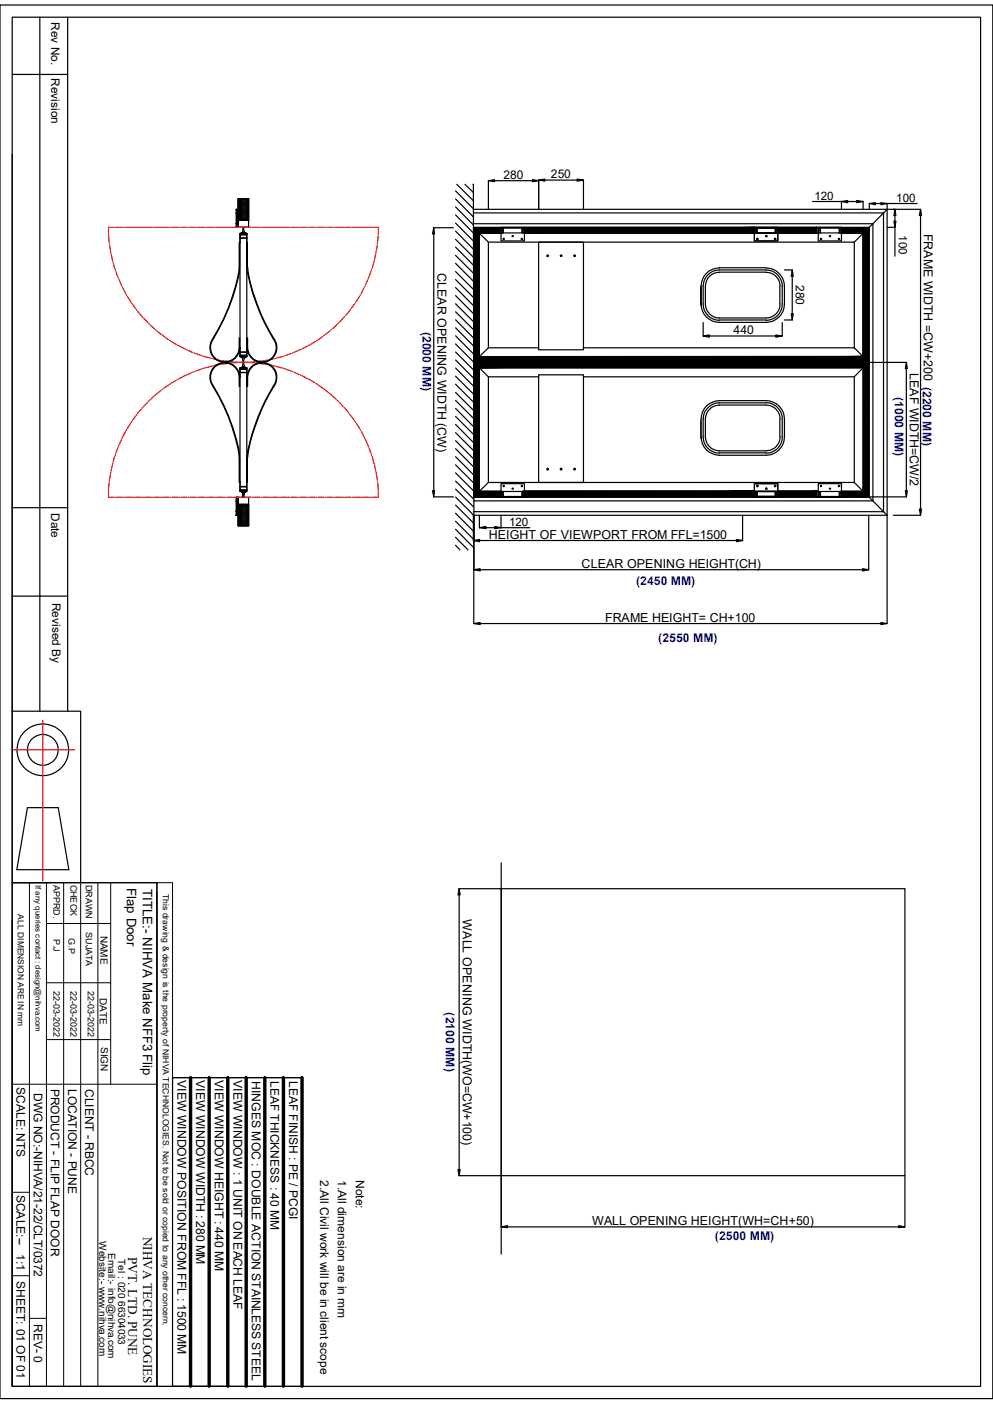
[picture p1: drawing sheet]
<svg xmlns="http://www.w3.org/2000/svg" width="210mm" height="297mm" viewBox="0 0 210 297" stroke-linecap="round" stroke-linejoin="round" font-family="sans-serif">
<g fill="none" stroke="#000" stroke-width=".25">
<path d="M0 1.1h210v294.8h-210zM2.6 3.6h204.8v289.7h-204.8zM2.6 15.7h11.7M8.4 3.6v146.9M14.3 3.6v146.9M2.6 32.6v117.9h14.5v36.2M96.6 39l3.5 3.5M98.3 39l1.8 1.7M100 39h.1M100.1 39l.1 75.8M103.3 38.2l1.3-.2v.4zM103.3 38.2v6.1"/>
<path d="M104.6 38.2h8M112.6 38l1.3 .2-1.3 .2zM113.9 38.1l1.3-.2v.4zM113.9 38.1v6.2M115.2 38.1h6.8M122 37.9l1.4 .2-1.4 .2zM123.4 38.1v6.2M50 48l.3 .1M50 48.1h.1M50 44.4h.2h-.2M50 45.1h.3M50 48h.3"/>
<path d="M50 47.2h.3M50 45.1v-.8v3.7M50 48h.2M50 45.2h.2M50 47.2h.2M50.1 45.2l-.1 2M50.2 44.3v.1M50.2 47.3h-.2l.1 .7M50.2 44.3h.2M50.2 45.1h.1M50.2 45.2v2M50.3 44.3v.8"/>
<path d="M50.3 47.2v.8M50.3 42h2.3v4.6h-2.3zM50.3 48.1h2.7M50.3 46.6h2.3M50.3 44.3v3.8M50.3 43.1h.1M50.3 42.1h.1M50.3 42.5h.1M50.3 43.5h.1M50.3 44h.1M50.3 44.5h.1M50.3 45h.1"/>
<path d="M50.3 45.4h.1M50.3 45.9h.1M50.3 46.4h.1M50.4 46.6h2.2v1.4h-2.2zM50.4 45.2h.2M50.4 42v4.6M50.4 42.3h.2M50.4 42.8h.2M50.4 43.3h.2M50.4 43.8h.2M50.4 44.7h.2M50.4 45.7h.2"/>
<path d="M50.4 46.2h.2M50.4 58.1a44.8 44.8 0 0 1-5.7 14.2 3.1 3.1 0 0 0 2.2 4.3 3.1 3.1 0 0 0 3.8-3.1l-.1-2a4.9 4.9 0 0 1-.9 4.1 3 3 0 0 1-4.1 .2 3 3 0 0 1-.5-4.1 45.1 45.1 0 0 0 5.4-13.6M50.6 56.5l-.2 1.6M50.6 56.4v-5.1l.1 5.1M50.6 44.2l-.6 .1M50.6 42v4.6M50.6 43.1h.2M50.6 42.1h.2M50.6 42.5h.2M50.6 43.5h.2M50.6 44h.2M50.6 44.5h.2"/>
<path d="M50.6 45h.2M50.6 45.4h.2M50.6 45.9h.2M50.6 46.4h.2M50.7 56.5l-.2 1.6M50.8 51.3h.1M50.8 49.7h1.4M50.8 49.4h.1M50.8 49.6h1.4M50.8 50.4h.1M50.8 50.4h1.4M50.8 50.3h1.4"/>
<path d="M50.8 50.3h.1M50.8 44.2h.3M50.8 45.2h.3M50.8 42v4.6M50.8 42.3h.3M50.8 42.8h.3M50.8 43.3h.3M50.8 43.8h.3M50.8 44.7h.3M50.8 45.7h.3M50.8 46.2h.3M51.1 49.2l-.1 .1"/>
<path d="M51.1 42v4.6M51.1 43.1h.3M51.1 42.1h.3M51.1 42.5h.3M51.1 43.5h.3M51.1 44h.3M51.1 44.5h.3M51.1 45h.3M51.1 45.4h.3M51.1 45.9h.3M51.1 46.4h.3M51.3 49l.2-.8 .1 .8 .3 .3"/>
<path d="M51.4 49l-.3 .3M51.4 44.2h.2M51.4 45.2h.2M51.4 42v4.6M51.4 42.3h.2M51.4 42.8h.2M51.4 43.3h.2M51.4 43.8h.2M51.4 44.7h.2M51.4 45.7h.2M51.4 46.2h.2M51.5 49.1l.1 .2h-.3z"/>
<path d="M51.6 42v4.6M51.6 43.1h.2M51.6 42.1h.2M51.6 42.5h.2M51.6 43.5h.2M51.6 44h.2M51.6 44.5h.2M51.6 45h.2M51.6 45.4h.2M51.6 45.9h.2M51.6 46.4h.2M51.8 44.2h.3"/>
<path d="M51.8 45.2h.3M51.8 42v4.6M51.8 42.3h.3M51.8 42.8h.3M51.8 43.3h.3M51.8 43.8h.3M51.8 44.7h.3M51.8 45.7h.3M51.8 46.2h.3M51.9 49.2l.1 .2M52 49.3l-1 .1M52.1 42v4.6"/>
<path d="M52.1 43.1h.2M52.1 42.1h.2M52.1 42.5h.2M52.1 43.5h.2M52.1 44h.2M52.1 44.5h.2M52.1 45h.2M52.1 45.4h.2M52.1 45.9h.2M52.1 46.4h.2M52.2 49.4h.1M52.2 50.4h.1"/>
<path d="M52.2 50.3h.1M52.2 56.4v-5.1h.1v5.1M52.2 49.4v26M52.2 51.3h.1M52.2 49.4h-1.4v26h1.4M52.2 56.5a40.7 40.7 0 0 0 5.6 15.3M52.3 44.2h.2M52.3 45.2h.2M52.3 42v4.6M52.3 42.3h.2M52.3 42.8h.2M52.3 43.3h.2"/>
<path d="M52.3 43.8h.2M52.3 44.7h.2M52.3 45.7h.2M52.3 46.2h.2M52.4 56.5l.2 1.6M52.5 42v4.6M52.5 43.1h.1M52.5 42.1h.1M52.5 42.5h.1M52.5 43.5h.1M52.5 44h.1M52.5 44.5h.1"/>
<path d="M52.5 45h.1M52.5 45.4h.1M52.5 45.9h.1M52.5 46.4h.1M52.6 58.2a43.6 43.6 0 0 0 5.7 14 3.2 3.2 0 0 1-2.2 4.4 3.2 3.2 0 0 1-3.9-3.1h.1M91.7 48.2h4.2M91.7 48.2l.2 1.3h-.4zM91.7 49.5v54.3M96.4 40.4l3.7 3.8M96.4 42.1l3.7 3.8M96.4 43.8l3.7 3.8M96.4 45.5l3.7 3.8"/>
<path d="M96.4 47.2l3.7 3.8M96.4 48.9l3.7 3.8M96.4 50.6l3.7 3.8M96.4 52.3l3.7 3.8M96.4 54l3.7 3.8M96.4 55.7l3.7 3.8M96.4 57.4l3.7 3.8M96.4 59.1l3.7 3.8M100.1 45h86.8v63.2h-86.8M100.1 44.3h94.6M100.1 49.4h1.3l1.9 1.8M100.1 47.3h84.5v58.7h-84.5"/>
<path d="M100.1 48.1h83.8M100.2 49.3l.9 .1-.9 27.1zM100.2 48.2h.9l-.9 1.1zM101.1 49.4h.3l-.3 27.1zM101.1 48.2h.3l-.3 1.2zM101.1 49.4v27.1h-.9zM101.1 48.2v1.2l-.9-.1zM101.3 49.4v27.1M101.4 49.4l4.3-1.2v1.2zM101.4 48.2h4.3l-4.3 1.2zM101.4 49.4v27.1h-.3zM101.4 48.2v1.2h-.3z"/>
<path d="M106 48.1h4.9v2.9h-4.9zM106 48.3h.4v1h-.4zM106 49.3h.4M106.2 48.7l.1 .1v.1zM106.2 49.2h.1M106.3 48.3v.1zM106.4 50.5h.2v.2l-.2-.1zM106.5 48.3h3.9v1h-3.9zM108.3 49.9h.2v.1h-.2zM110.3 50.5h.2v.2l-.3-.1zM110.4 48.3h.4v1h-.4zM110.6 48.3l.1 .1z"/>
<path d="M110.6 49.2l.1 .1zM110.6 48.7l.1 .2zM110.9 49.3l48.7-1.2v1.2zM110.9 48.1h48.7l-48.7 1.2zM110.9 48.2h62.2v1.2h-62.2zM113.9 51.2h9.5v22.8h-9.5zM118.5 54l.4 .1-.3 .2zM121.4 54h.3v.2h-.3zM152.1 57.1h9.9a3.4 3.4 0 0 1 3.4 3.4v3.8a3.4 3.4 0 0 1-3.4 3.5M152.1 56.6h9.9M152.1 57.6h9.9M152.1 57.1a3.5 3.5 0 0 0-3.4 3.4v3.8a3.5 3.5 0 0 0 3.4 3.5"/>
<path d="M152.1 56.7a3.8 3.8 0 0 0-3.8 3.8M152.1 57.6a2.96 2.96 0 0 0-2.9 2.9v3.8a2.96 2.96 0 0 0 2.9 3M159.6 48.1h4.9v2.9h-4.9zM159.6 48.2v1.2M159.6 48.3h.5v1h-.5zM159.8 48.3h.1v.1zM159.8 49.2h.1zM159.9 48.7v.2zM160.1 48.3h3.9v1h-3.9zM160.1 50.5h.2v.2l-.2-.1zM162 49.9h.2v.1h-.2zM162 56.7a3.9 3.9 0 0 1 3.9 3.8v3.8a3.9 3.9 0 0 1-3.9 3.9h-9.9"/>
<path d="M162 57.6a2.89 2.89 0 0 1 3 2.9M163.8 50.5h.2v.2l-.2-.1zM164 48.3h.4v1h-.4zM164 49.3h.4M164.2 49.2h.1zM164.2 48.3h.1zM164.2 48.8h.1zM164.5 49.3l8.3-1.2v1.2zM164.5 48.1h8.3l-8.3 1.2zM164.5 48.2v1.2M165.9 57.1h1.7M167.6 57.1l.2 1.4h-.5z"/>
<path d="M167.6 58.5v7.9M171.9 42.6h6.1M173.1 48.1h4.9v2.9h-4.9zM173.1 48.3h.4v1h-.4zM173.3 48.8h.1zM173.3 48.3l.1 .1zM173.3 49.2h.1M173.5 50.5h.2v.2l-.2-.1zM173.5 48.3h4v1h-4zM175.4 49.9h.2v.1h-.2zM177.3 50.5h.2v.2l-.2-.1zM177.5 48.3h.4v1h-.4z"/>
<path d="M177.5 49.3h.4M177.6 48.3l.2 .1zM177.6 49.2l.2 .1zM177.6 48.8h.2zM178 49.3l4.5-1v1zM178 48.3h4.5l-4.5 1zM178 42.6l1.3-.2v.5zM178 42.6v1.7M179.3 42.6h1.9M180.7 51.2l1.8-1.8v26M181.2 42.4l1.3 .2-1.3 .3zM182.5 48.3h1.2l-1.2 28.2z"/>
<path d="M182.5 42.6v1.7M183.7 48.3v28.2h-1.2zM183.9 43.1l1.3-.2v.4zM183.9 43.1v1.2M183.9 48.1v57.1M185.2 43.1h1.1M186.3 42.9l1.3 .2-1.3 .2zM187.6 44.3l-3.7 3.8M187.7 48.1h1.6v6.1M189.1 46.8h.4l-.2 1.3zM189.3 44.3l.2 1.3h-.4zM189.3 45.6v1.2"/>
<path d="M194 43.1h-6.4v88.8M194.7 44.3l.2 1.3h-.5zM194.7 45.6v62.1M50.8 79.8h.1M50.8 73.5h.1M50.8 74.5h1.4M50.8 78.2h.1M50.8 77.9h.1M50.8 78.1h.1M50.8 75.1h.1M50.8 78.7h.1M50.8 78.1h1.4"/>
<path d="M50.8 74.4h1.4M50.8 75.4h.1M50.8 75.2h1.4M50.8 75.2h.1M50.8 74.5h.1M50.8 75.1h1.4M50.8 78.9h.1M50.8 78.8h1.4M51.1 75.6l.3 .3M51.1 77.7l-.1 .1h1M51.3 75.6h.3l-.1 .1zM51.3 75.9l.3 1.5 .3 .3"/>
<path d="M51.4 77.4l-.3 .3M51.5 77.6l.1 .1h-.3zM51.9 75.6l-.3 .3-.3 1.5M51.9 77.7l.1 .1M52 75.5l-1-.1 .1 .2M52 75.5l-.1 .1M52.2 78.2h.1M52.2 77.9h.1M52.2 78.1h.1M52.2 75.1h.1M52.2 78.7h.1M52.2 75.4h.1"/>
<path d="M52.2 75.2h.1M52.2 74.5h.1M52.2 78.9h.1M52.2 73.5h.1M52.2 79.8h.1M52.2 77.9v26M52.2 77.9h-1.4v26h1.4M57.8 71.7a3 3 0 0 1-1.4 4.7 3 3 0 0 1-4-2.9v-2h-.2v2M96.4 72.8l3.7 3.7M96.4 60.8l3.7 3.8M96.4 62.5l3.7 3.8M96.4 64.3l3.7 3.7"/>
<path d="M96.4 66l3.7 3.7M96.4 67.6l3.7 3.9M96.4 69.3l3.7 3.9M96.4 71l3.7 3.8M96.4 74.5l3.7 3.7M96.4 76.2l3.7 3.8M96.4 77.9l3.7 3.8M96.4 79.6l3.7 3.8M100.2 76.7h1.2l-1.2 28.4zM100.2 76.7h91.5M101.4 77.8l81.1-1.1v1.1zM101.4 76.7h81.1l-81.1 1.1z"/>
<path d="M101.4 76.7v28.4h-1.2zM101.4 76.5l81.1-1.1v1.1zM101.4 75.4h81.1l-81.1 1.1zM101.4 75.4v-26h4.6v-1.2h-5.8v56.9h5.8v-1.2h-4.6v-26.1M101.4 77.8h81.1M101.4 77.8l1.9 1.9M101.4 75.4h81.1M103.3 73.6v-22.4h77.4v22.4M103.3 79.7v22.4h77.4v-22.4M103.3 73.6h10.6M103.3 79.7h10.6M103.3 73.6l-1.9 1.8"/>
<path d="M113.9 79.3h9.5v22.8h-9.5zM123.4 73.6h57.3M123.4 79.7h57.3M148.3 60.5v4.2M148.3 64.3a3.8 3.8 0 0 0 3.8 3.9M148.7 71.1l1.3-.2v.4zM148.7 68.2v2.9M150 71.1h14.1M152.1 67.7h9.9M164.1 70.9l1.3 .2-1.3 .2zM164.9 60.5v3.8M165 64.3a2.89 2.89 0 0 1-3 3h-9.9"/>
<path d="M165.4 68.2v2.9M165.9 67.7h1.7M167.3 66.4h.5l-.2 1.3zM180.7 73.6l1.8 1.8M182.5 76.7h1.2l-1.2 28.4zM182.5 75.4v-26h-4.5v-1.2h5.7v56.9h-5.7v-1.2h4.5v-26.1M182.5 77.8l-1.8 1.9M183.7 76.7v28.4h-1.2zM191.7 76.7l.2 1.3h-.4zM191.7 78v25.8M50.4 95.2l.2 1.7 .1 5.1v-5.1l-.2-1.7M50.5 95.2a43.6 43.6 0 0 0-5.7-14.1 3 3 0 0 1 2.1-4.2 3 3 0 0 1 3.7 2.9v1.9l.1-1.9a3.1 3.1 0 0 0-4.1-3 3.1 3.1 0 0 0-1.6 4.9 41.6 41.6 0 0 1 5.4 13.5"/>
<path d="M52.5 95.2l-.3 1.7M58 81.7a3.2 3.2 0 0 0-1.7-4.9 3.2 3.2 0 0 0-4.1 3v1.9h.2a4.8 4.8 0 0 1 .8-4 3 3 0 0 1 4.2-.2 3 3 0 0 1 .4 4.1 43.6 43.6 0 0 0-5.3 13.6M58 81.7a40.6 40.6 0 0 0-5.6 15.2l-.1 5.1h-.1v-5.1M96.4 81.3l3.7 3.7M96.4 83l3.7 3.8M96.4 84.7l3.7 3.8M96.4 86.4l3.7 3.8M96.4 88.1l3.7 3.8M96.4 89.8l3.7 3.8M96.4 91.5l3.7 3.8M96.4 93.2l3.7 3.8M96.4 94.9l3.7 3.8"/>
<path d="M96.4 96.6l3.7 3.8M96.4 98.3l3.7 3.8M115.7 99.1h.3l-.2 .3h-.1zM118.5 99.1l.4 .1-.2 .2zM121.4 99.1h.3v.3h-.3zM148.3 88.6v4.2M148.3 92.4a3.8 3.8 0 0 0 3.8 3.9M152.1 85.2h9.9a3.4 3.4 0 0 1 3.4 3.4v3.8a3.3 3.3 0 0 1-3.4 3.4M152.1 84.8h9.9a3.9 3.9 0 0 1 3.9 3.8v3.8a3.9 3.9 0 0 1-3.9 3.9h-9.9M152.1 85.7h9.9a2.96 2.96 0 0 1 3 2.9M152.1 95.8h9.9M152.1 85.2a3.5 3.5 0 0 0-3.4 3.4v3.8a3.4 3.4 0 0 0 3.4 3.4"/>
<path d="M152.1 84.8a3.8 3.8 0 0 0-3.8 3.8M152.1 85.7a3 3 0 0 0-2.9 2.9v3.8a3 3 0 0 0 2.9 3M164.9 88.6v3.8M165 92.4a2.96 2.96 0 0 1-3 3h-9.9M2.6 107.4h11.7M50 105.2h.3v3.8M50 105.2h.1M50 105.2v3.8h.4M50 109h.1M50 108.9h.2M50 108.2h.3M50 105.3h.2"/>
<path d="M50 106h.3M50 106.1v2h.2M50 106h.1M50 108.2h.1M50 108.2v.7h.2M50.2 109h.1M50.2 105.3h-.2v.7h.2M50.2 108.2h.1M50.2 106.1l.1 2.9M50.3 105.2v.8M50.3 106.7h2.3v4.6h-2.3zM50.3 106.7h2.3"/>
<path d="M50.3 107.2h.1M50.3 107.7h.1M50.3 108.1h.1M50.3 108.6h.1M50.3 109.1h.1M50.3 109.6h.1M50.3 110.1h.1M50.3 110.5h.1M50.3 111h.1M50.4 105.2h2.2v1.5h-2.2zM50.4 106.7v4.6h.2v-4.6M50.4 106.9h.2"/>
<path d="M50.4 107.4h.2M50.4 107.9h.2M50.4 108.4h.2M50.4 108.8h.2M50.4 109.3h.2M50.4 109.8h.2M50.4 110.3h.2M50.4 110.8h.2M50.6 107.2h.2M50.6 107.7h.2M50.6 108.1h.2M50.6 108.6h.2"/>
<path d="M50.6 109.1h.2M50.6 109.6h.2M50.6 110.1h.2M50.6 110.5h.2M50.6 111h.2M50.8 103.9h1.4M50.8 102h.1M50.8 103.8h.1M50.8 102.9h1.4M50.8 103.7h.1M50.8 103h1.4M50.8 103.6h.1"/>
<path d="M50.8 103.6h1.4M50.8 103.7h1.4M50.8 106.7v4.6h.3v-4.6M50.8 106.9h.3M50.8 107.4h.3M50.8 107.9h.3M50.8 108.4h.3M50.8 108.8h.3M50.8 109.3h.3M50.8 109.8h.3M50.8 110.3h.3M50.8 110.8h.3"/>
<path d="M51.1 107.2h.3M51.1 107.7h.3M51.1 108.1h.3M51.1 108.6h.3M51.1 109.1h.3M51.1 109.6h.3M51.1 110.1h.3M51.1 110.5h.3M51.1 111h.3M51.3 104.1h.3zM51.3 104.3l.1 .7M51.4 106.7v4.6h.2v-4.6"/>
<path d="M51.4 106.9h.2M51.4 107.4h.2M51.4 107.9h.2M51.4 108.4h.2M51.4 108.8h.2M51.4 109.3h.2M51.4 109.8h.2M51.4 110.3h.2M51.4 110.8h.2M51.4 105.1h.1M51.6 107.2h.2M51.6 107.7h.2"/>
<path d="M51.6 108.1h.2M51.6 108.6h.2M51.6 109.1h.2M51.6 109.6h.2M51.6 110.1h.2M51.6 110.5h.2M51.6 111h.2M51.6 104.3l-.1 .7M51.8 106.7v4.6h.3v-4.6M51.8 106.9h.3M51.8 107.4h.3M51.8 107.9h.3"/>
<path d="M51.8 108.4h.3M51.8 108.8h.3M51.8 109.3h.3M51.8 109.8h.3M51.8 110.3h.3M51.8 110.8h.3M52 104l-1-.1 .4 .5M52 104l-.4 .4M52.1 107.2h.2M52.1 107.7h.2M52.1 108.1h.2M52.1 108.6h.2"/>
<path d="M52.1 109.1h.2M52.1 109.6h.2M52.1 110.1h.2M52.1 110.5h.2M52.1 111h.2M52.2 103.8h.1M52.2 103.7h.1M52.2 103.6h.1M52.2 102h.1M52.3 106.7v4.6h.2v-4.6M52.3 106.9h.2M52.3 107.4h.2"/>
<path d="M52.3 107.9h.2M52.3 108.4h.2M52.3 108.8h.2M52.3 109.3h.2M52.3 109.8h.2M52.3 110.3h.2M52.3 110.8h.2M52.5 107.2h.1M52.5 107.7h.1M52.5 108.1h.1M52.5 108.6h.1M52.5 109.1h.1"/>
<path d="M52.5 109.6h.1M52.5 110.1h.1M52.5 110.5h.1M52.5 111h.1M53 105.2h-2.8M91.5 103.8h.4l-.2 1.3zM91.7 105.1h4.2M96.4 100l3.7 3.8M96.4 101.8l3.7 3.7M96.4 103.5l3.7 3.7M96.4 105.2l3.7 3.7M96.4 106.8l3.7 3.8"/>
<path d="M96.4 108.6l3.7 3.8M96.4 110.3l3.7 3.7M96.4 112l3.7 3.8M96.4 113.7l2.6 2.6M96.4 115.4l.9 .9M100.1 114.3l1.3-.2v.5zM100.1 105.2h83.8M100.2 109v22.9M100.2 109v11.6M101.4 105.1l4.6-1.2v1.2zM101.4 103.9h4.6l-4.6 1.2zM101.4 111.6l1.4-.2v.4z"/>
<path d="M101.4 109v2.7M101.4 114.3h54.3M102.8 111.6h1.8M103.3 102.1l-1.9 1.8M104.6 111.4l1.4 .2-1.4 .2zM106 102.3h4.9v2.9h-4.9zM106 109v2.7M106 111.6h6.1M106 104h.4v1h-.4zM106 104h.4M106.2 104.5h.1v.1zM106.3 104.1v.1z"/>
<path d="M106.3 104.9v.1h-.1zM106.4 102.7h.2v.2h-.2zM106.5 104h3.9v1h-3.9zM108.3 103.3h.2v.2h-.2zM110.3 102.7h.2v.2h-.3zM110.4 104h.4v1h-.4zM110.6 105l.1-.1v.1zM110.6 104.1h.1zM110.6 105l49-1.2v1.2zM110.6 103.8h49l-49 1.2zM110.6 104.5l.1 .1zM110.9 103.9h62.2v1.2h-62.2z"/>
<path d="M155.7 114.1l1.4 .2-1.4 .3zM157.1 109v5.4M159.6 102.3h4.9v2.9h-4.9zM159.6 103.9v1.2M159.6 104h.5v1h-.5zM159.8 104.1h.1v.1zM159.9 104.9v.1zM159.9 104.5v.1zM160.1 104h3.9v1h-3.9zM160.1 102.7h.2v.2h-.2zM162 103.3h.2v.2h-.2zM163.8 102.7h.2v.2h-.2z"/>
<path d="M164 104h.4v1h-.4zM164.2 104.1h.1zM164.2 105h.1zM164.2 104.5h.1zM164.5 105l8.3-1.2v1.2zM164.5 103.8h8.3l-8.3 1.2zM164.5 103.9v1.2M173.1 102.3h4.9v2.9h-4.9zM173.1 104h.4v1h-.4zM173.3 104.5h.1zM173.3 104.1l.1 .1zM173.3 104.9l.1 .1z"/>
<path d="M173.5 102.7h.2v.2h-.2zM173.5 104h4v1h-4zM175.4 103.3h.2v.2h-.2zM177.3 102.7h.2v.2h-.2zM177.5 104h.4v1h-.4zM177.5 104h.4M177.6 104.5h.2zM177.6 104.1h.2zM177.6 105l.1-.1 .1 .1zM178 105.1l4.5-1.2v1.2zM178 103.9h4.5l-4.5 1.2zM180.7 102.1l1.8 1.8"/>
<path d="M183.7 109v11.6M183.8 105.1h7.9M183.9 105.2l3.7 3.8h-87.5v5.4M188.9 109h5.8M191.5 103.8h.4l-.2 1.3zM194.4 107.7h.5l-.2 1.3zM2.6 126.1h11.7M100.2 131.9l1.4-.2v.4zM100.2 120.5l1.4-.2v.5zM101.6 120.5h80.8M101.6 131.9h84.7M182.4 120.3l1.3 .2-1.3 .3z"/>
<path d="M186.3 131.7l1.3 .2-1.3 .2zM2.6 150.5v36.2M5.8 170.9h6.5l2.3 13.1h-11zM2.6 186.7h30.6v106.6h-30.6zM2.6 194.8v98.5M97 188h94.4v60.7h-85.4v-60.7M97.1 188l.2 1.3h-.4zM97.1 189.3v58.1M106 182.5v82.8M36.4 228h27.5M36.5 228h27.4v65.3h-27.4zM96.9 247.4h.4l-.2 1.3z"/>
<path d="M97 248.7h9M106 259.5l1.3-.2v.4zM107.3 259.5h82.8M190.1 259.3l1.3 .2-1.3 .2zM191.4 248.8v10.7M36.5 293.3h12.2"/>
<circle cx="115.8" cy="54.1" r=".17"/>
<circle cx="9.1" cy="158.6" r="5.5"/>
<circle cx="9.1" cy="158.6" r="3.3"/>
</g>
<g fill="#000">
<path d="M103.3 38.2l1.3-.2v.4zM112.6 38l1.3 .2-1.3 .2zM113.9 38.1l1.3-.2v.4zM122 37.9l1.4 .2-1.4 .2zM91.7 48.2v1.3h-.2zM91.7 48.2l.2 1.3h-.2zM100.2 49.3l.9 .1-.9 27.1zM101.1 49.4v27.1h-.9zM100.2 48.2h.9l-.9 1.1zM101.1 48.2v1.2l-.9-.1zM101.1 48.2h.3l-.3 1.2zM101.4 48.2v1.2h-.3z"/>
<path d="M101.4 48.2h4.3l-4.3 1.2zM101.4 49.4l4.3-1.2v1.2zM110.9 48.1h48.7l-48.7 1.2zM110.9 49.3l48.7-1.2v1.2zM167.6 57.1v1.4h-.3zM167.6 57.1l.2 1.4h-.2zM164.5 48.1h8.3l-8.3 1.2zM164.5 49.3l8.3-1.2v1.2zM178 42.6l1.3-.2v.5zM178 48.3h4.5l-4.5 1zM178 49.3l4.5-1v1zM181.2 42.4l1.3 .2-1.3 .3z"/>
<path d="M182.5 48.3h1.2l-1.2 28.2zM183.7 48.3v28.2h-1.2zM183.9 43.1l1.3-.2v.4zM186.3 42.9l1.3 .2-1.3 .2zM189.3 44.3v1.3h-.2zM189.1 46.8h.2v1.3zM189.3 44.3l.2 1.3h-.2zM189.3 46.8h.2l-.2 1.3zM194.7 44.3v1.3h-.3zM194.7 44.3l.2 1.3h-.2zM100.2 76.7h1.2l-1.2 28.4zM101.4 76.7v28.4h-1.2z"/>
<path d="M148.7 71.1l1.3-.2v.4zM164.1 70.9l1.3 .2-1.3 .2zM167.3 66.4h.3v1.3zM167.6 66.4h.2l-.2 1.3zM101.4 76.7h81.1l-81.1 1.1zM101.4 77.8l81.1-1.1v1.1zM101.4 75.4h81.1l-81.1 1.1zM101.4 76.5l81.1-1.1v1.1zM182.5 76.7h1.2l-1.2 28.4zM183.7 76.7v28.4h-1.2zM191.7 76.7v1.3h-.2zM191.7 76.7l.2 1.3h-.2z"/>
<path d="M91.5 103.8h.2v1.3zM91.7 103.8h.2l-.2 1.3zM100.1 114.3l1.3-.2v.5zM101.4 111.6l1.4-.2v.4zM101.4 103.9h4.6l-4.6 1.2zM101.4 105.1l4.6-1.2v1.2zM104.6 111.4l1.4 .2-1.4 .2zM155.7 114.1l1.4 .2-1.4 .3zM110.6 103.8h49l-49 1.2zM110.6 105l49-1.2v1.2zM164.5 103.8h8.3l-8.3 1.2zM164.5 105l8.3-1.2v1.2z"/>
<path d="M178 103.9h4.5l-4.5 1.2zM178 105.1l4.5-1.2v1.2zM191.5 103.8h.2v1.3zM191.7 103.8h.2l-.2 1.3zM194.4 107.7h.3v1.3zM194.7 107.7h.2l-.2 1.3zM100.2 120.5l1.4-.2v.5zM100.2 131.9l1.4-.2v.4zM182.4 120.3l1.3 .2-1.3 .3zM186.3 131.7l1.3 .2-1.3 .2zM97.1 188v1.3h-.2zM97.1 188l.2 1.3h-.2z"/>
<path d="M96.9 247.4h.2v1.3zM97.1 247.4h.2l-.2 1.3zM106 259.5l1.3-.2v.4zM190.1 259.3l1.3 .2-1.3 .2z"/>
</g>
<g fill="none" stroke="#f00" stroke-width=".25">
<path d="M22.9 49.4v.3M23 49.9l.1 1.2M23.1 51.4l.1 .2M23.2 51.9l.2 1.1M23.4 53.3l.1 .2M23.5 53.7l.2 1.2M23.8 55.2l.1 .2M24 55.6l.3 1.2M24.1 48.1h-1.2v1.1M24.4 57v.2M24.4 48.1h.2M24.5 57.4l.4 1.2"/>
<path d="M24.8 48.1h1.2M25 58.8l.1 .3M25.2 59.2l.5 1.2M26.3 48.1h.2M26.8 48.1h1.2M28.2 48.1h.2M28.7 48.1h1.2M30.1 48.1h.3M30.6 48.1h1.2M32 48.1h.3M32.6 48.1h1.1M34 48.1h.2"/>
<path d="M34.5 48.1h1.2M35.9 48.1h.3M36.4 48.1h1.2M37.8 48.1h.3M38.4 48.1h1.1M39.8 48.1h.2M40.3 48.1h1.1M41.7 48.1h.3M42.2 48.1h1.2M43.6 48.1h.3M44.1 48.1h1.2M45.6 48.1h.2"/>
<path d="M46 48.1h1.2M47.5 48.1h.2M48 48.1h1.2M49.4 48.1h.3M49.9 48.1h1.2M51.4 48.1h.2M51.9 48.1h1.1M53.3 48.1h.3M53.8 48.1h1.2M55.2 48.1h.3M55.7 48.1h1.2M57.1 48.1h.3"/>
<path d="M57.7 48.1h1.1M59.1 48.1h.3M59.6 48.1h1.2M61 48.1h.3M61.5 48.1h1.2M62.9 48.1h.3M63.4 48.1h1.2M64.9 48.1h.2M65.4 48.1h1.1M66.8 48.1h.2M67.3 48.1h1.2M68.7 48.1h.3"/>
<path d="M69.2 48.1h1.2M70.7 48.1h.2M71.1 48.1h1.2M72.6 48.1h.2M73.1 48.1h1.2M74.5 48.1h.3M75 48.1h1.2M76.4 48.1h.3M76.9 48.1h1.2M77.8 59.2l-.5 1.1M77.9 58.8v.2M78.4 48.1h.2"/>
<path d="M78.4 57.4l-.4 1.2M78.6 57l-.1 .2M78.8 48.1h1.3l-.1 1.1M79 55.6l-.3 1.2M79.2 55.2l-.1 .2M79.5 53.7l-.3 1.2M79.5 53.3v.2M79.8 51.8l-.2 1.2M79.8 51.4v.2M80 49.9l-.1 1.2M80 49.4v.3M25.8 60.6l.1 .2"/>
<path d="M26 61l.6 1.1M26.7 62.3l.1 .2M26.9 62.7l.7 1M27.7 63.9l.2 .2M28 64.3l.7 1M28.9 65.5l.1 .2M29.1 65.9l.8 .9M30.1 67l.1 .1M30.4 67.4l.8 .8M31.4 68.4l.1 .1M31.7 68.7l.9 .8M32.8 69.7l.2 .1"/>
<path d="M33.1 70l1 .8M34.3 70.9l.2 .1M34.7 71.2l1 .7M35.9 72l.2 .1M36.3 72.3l1 .6M37.5 73l.2 .1M38 73.2l1 .6M39 79.5l-1.1 .6M39.2 73.9l.3 .1M39.5 79.3l-.3 .2M39.7 74.1l1.1 .5M40.8 78.7l-1.1 .5"/>
<path d="M41 74.7h.2M41.2 78.5l-.2 .2M41.4 74.8l1.2 .4M42.6 78.1l-1.2 .4M42.8 75.3l.3 .1M43 77.9l-.2 .1M43.3 75.4l1.1 .3M44.4 77.6l-1.1 .3M44.7 75.8l.2 .1M44.9 77.4l-.2 .1M45.2 75.9l1.1 .3M46.3 77.1l-1.2 .2"/>
<path d="M46.6 76.2l.2 .1M46.6 77.1h.2M47 76.3l1.3 .1M48.2 76.9l-1.2 .1M48.5 76.5h.2M48.7 76.8h-.3M49 76.5l1.2 .1M50.1 76.7l-1.2 .1M50.4 76.6h.3M50.6 76.7h-.2M50.8 76.7h1.3M50.9 76.6h1.2"/>
<path d="M52.3 76.6h.3M52.3 76.7h.2M52.8 76.7l1.2 .1M54 76.5l-1.2 .1M54.2 76.8h.3M54.5 76.5h-.2M54.7 76.9l1.2 .1M55.9 76.3l-1.2 .1M56.1 77l.3 .1M56.4 76.2l-.3 .1M56.6 77.1l1.2 .2M57.8 75.9l-1.2 .3"/>
<path d="M58 77.4l.3 .1M58.3 75.8l-.3 .1M58.5 77.6l1.2 .3M59.7 75.4l-1.2 .3M59.9 77.9l.2 .1M60.1 75.3l-.2 .1M60.4 78.1l1.1 .4M61.5 74.8l-1.1 .4M61.7 78.5l.2 .2M62 74.7h-.3M62.2 78.7l1 .5M63.3 74l-1.1 .5"/>
<path d="M63.5 79.3l.2 .1M63.8 73.9l-.3 .1M63.9 79.5l1.1 .6M65 73.2l-1.1 .6M65.4 73l-.2 .1M66.7 72.3l-1 .6M67.1 72l-.2 .1M68.3 71.2l-1 .6M68.7 70.9l-.2 .1M69.8 70l-.9 .7M70.1 69.7l-.1 .1M71.2 68.7l-.8 .8"/>
<path d="M71.5 68.4l-.1 .1M72.6 67.3l-.8 .9M72.9 67l-.2 .1M73.9 65.9l-.8 .9M74.1 65.5l-.1 .2M75 64.3l-.7 1M75.3 63.9l-.2 .2M76 62.7l-.6 1M76.3 62.3l-.1 .1M76.9 61l-.5 1.1M77.2 60.6l-.2 .1M23.5 99.8l-.1 .3"/>
<path d="M23.7 98.4l-.2 1.2M23.9 98l-.1 .2M24.3 96.5l-.4 1.2M24.4 96.1v.2M24.9 94.7l-.4 1.1M25.1 94.3l-.1 .2M25.7 93l-.5 1.1M25.9 92.5l-.1 .2M26.6 91.2l-.6 1.1M26.8 90.8l-.1 .3M27.6 89.6l-.7 1M27.8 89.2l-.1 .2"/>
<path d="M28.7 88l-.7 1M29 87.6l-.2 .2M29.9 86.5l-.8 .9M30.2 86.2l-.1 .1M31.2 85.1l-.8 .9M31.5 84.8l-.1 .1M32.6 83.8l-.9 .8M33 83.5l-.2 .2M34.1 82.5l-1 .8M34.5 82.3l-.2 .1M35.6 81.4l-.9 .7M36.1 81.2l-.2 .1"/>
<path d="M37.3 80.4l-1 .6M37.7 80.2l-.2 .1M65.2 80.2l.2 .1M65.6 80.4l1.1 .6M66.9 81.2l.2 .1M67.3 81.4l1 .7M68.5 82.3l.2 .1M68.8 82.5l1 .8M70 83.4l.1 .2M70.3 83.8l.9 .8M71.4 84.8l.1 .1M71.8 85.1l.8 .9"/>
<path d="M72.7 86.1l.2 .2M73.1 86.5l.7 .9M74 87.6l.1 .2M74.3 88l.7 1M75.1 89.2l.2 .2M75.4 89.6l.6 1M76.2 90.8l.1 .2M76.4 91.2l.5 1.1M77 92.5l.1 .2M77.3 92.9l.5 1.2M77.9 94.2v.3M78 94.7l.4 1.1"/>
<path d="M78.5 96.1l.1 .2M78.7 96.5l.3 1.2M79.1 97.9l.1 .2M79.2 98.4l.3 1.1M79.5 99.8v.2M22.9 103.6v.3M22.9 104.1v1.1h1.2M23.1 102.2l-.2 1.2M23.2 101.7l-.1 .2M23.4 100.2l-.2 1.3M24.4 105.2h.2M24.8 105.2h1.2"/>
<path d="M26.3 105.2h.2M26.8 105.2h1.2M28.2 105.2h.2M28.7 105.2h1.2M30.1 105.2h.3M30.6 105.2h1.2M32 105.2h.3M32.6 105.2h1.1M34 105.2h.2M34.5 105.2h1.2M35.9 105.2h.3M36.4 105.2h1.2"/>
<path d="M37.8 105.2h.3M38.4 105.2h1.1M39.8 105.2h.2M40.3 105.2h1.1M41.7 105.2h.3M42.2 105.2h1.2M43.6 105.2h.3M44.1 105.2h1.2M45.6 105.2h.2M46 105.2h1.2M47.5 105.2h.2M48 105.2h1.2"/>
<path d="M49.4 105.2h.3M49.9 105.2h1.2M51.4 105.2h.2M51.9 105.2h1.1M53.3 105.2h.3M53.8 105.2h1.2M55.2 105.2h.3M55.7 105.2h1.2M57.1 105.2h.3M57.7 105.2h1.1M59.1 105.2h.3M59.6 105.2h1.2"/>
<path d="M61 105.2h.3M61.5 105.2h1.2M62.9 105.2h.3M63.4 105.2h1.2M64.9 105.2h.2M65.4 105.2h1.1M66.8 105.2h.2M67.3 105.2h1.2M68.7 105.2h.3M69.2 105.2h1.2M70.7 105.2h.2M71.1 105.2h1.2"/>
<path d="M72.6 105.2h.2M73.1 105.2h1.2M74.5 105.2h.3M75 105.2h1.2M76.4 105.2h.3M76.9 105.2h1.2M78.4 105.2h.2M79.6 100.2l.2 1.3M79.8 101.7v.2M79.9 102.2l.1 1.2M80 103.6v.2M80 104.1l.1 1.1h-1.3"/>
<path d="M2.4 158.6h13.3M9.1 152.4v34"/>
</g>
<path d="M40.3 228v65.2M44.2 228v65.2M48.2 228v65.2M52.1 228v65.2M56 228v65.2M59.9 228v65.2M63.9 228v65.2" fill="none" stroke="#000" stroke-width=".72"/>
<g fill="none" stroke="#000" stroke-width=".21">
<path d="M2.6 186.7h30.6M6.2 186.7v106.6M9.8 195.4h13.6M9.8 186.7v106.6M13.5 186.7v106.6M17.1 186.7v106.6M20.7 186.7v106.6M23.4 186.7v42.7M33.2 186.7h3.3v106.6h-3.3zM33.2 188.6v104.7M9.8 219.9h13.6M9.8 207.9h13.6"/>
<path d="M2.6 229.4h30.6M2.6 252.2h3.6M2.6 269.9h3.6M6.2 278.9h3.6"/>
</g>
<g font-size="2.8">
<text x="26.8" y="187.8" transform="rotate(90 26.8 187.8)">Flap Door</text>
<text x="30.2" y="188" transform="rotate(90 30.2 188)">TITLE:- NIHVA Make NFF3 Flip</text>
<text x="30.3" y="261.6" transform="rotate(90 30.3 261.6)">NIHVA TECHNOLOGIES</text>
<text x="27.1" y="265.9" transform="rotate(90 27.1 265.9)">PVT. LTD. PUNE</text>
</g>
<g font-size="2.6">
<text x="195.4" y="49.4" transform="rotate(90 195.4 49.4)">FRAME WIDTH =CW+200 (2200 MM)</text>
<text x="92.5" y="57.7" transform="rotate(90 92.5 57.7)">CLEAR OPENING WIDTH (CW)</text>
<text x="155.2" y="70.7">440</text>
<text x="192.4" y="79" transform="rotate(90 192.4 79)">LEAF WIDTH=CW/2</text>
<text x="103.4" y="114">HEIGHT OF VIEWPORT FROM FFL=1500</text>
<text x="123" y="120.2">CLEAR OPENING HEIGHT(CH)</text>
<text x="128" y="131.5">FRAME HEIGHT= CH+100</text>
<text x="97.9" y="194.5" transform="rotate(90 97.9 194.5)">WALL OPENING WIDTH(WO=CW+100)</text>
<text x="37.5" y="228.5" transform="rotate(90 37.5 228.5)">VIEW WINDOW POSITION FROM FFL : 1500 MM</text>
<text x="41.5" y="228.5" transform="rotate(90 41.5 228.5)">VIEW WINDOW WIDTH : 280 MM</text>
<text x="45.4" y="228.5" transform="rotate(90 45.4 228.5)">VIEW WINDOW HEIGHT : 440 MM</text>
<text x="49.4" y="228.5" transform="rotate(90 49.4 228.5)">VIEW WINDOW : 1 UNIT ON EACH LEAF</text>
<text x="53.3" y="228.7" transform="rotate(90 53.3 228.7)">HINGES MOC : DOUBLE ACTION STAINLESS STEEL</text>
<text x="125.3" y="259.2">WALL OPENING HEIGHT(WH=CH+50)</text>
</g>
<g font-size="2.6" fill="#00f">
<text x="89.3" y="70.1" transform="rotate(90 89.3 70.1)">(2000 MM)</text>
<text x="189.3" y="83.9" transform="rotate(90 189.3 83.9)">(1000 MM)</text>
<text x="134.5" y="123.7">(2450 MM)</text>
<text x="139.2" y="135.7">(2550 MM)</text>
<text x="94.3" y="214.2" transform="rotate(90 94.3 214.2)">(2100 MM)</text>
<text x="151.2" y="262.3">(2500 MM)</text>
</g>
<g font-size="2.5">
<text x="10.8" y="4.7" transform="rotate(90 10.8 4.7)">Rev No.</text>
<text x="10.8" y="16.6" transform="rotate(90 10.8 16.6)">Revision</text>
<text x="106.5" y="37.8">280</text>
<text x="116.5" y="37.7">250</text>
<text x="172.3" y="42.2">120</text>
<text x="189.6" y="42.7">100</text>
<text x="190.1" y="49.8" transform="rotate(90 190.1 49.8)">100</text>
<text x="168.3" y="60.3" transform="rotate(90 168.3 60.3)">280</text>
<text x="10.8" y="108.5" transform="rotate(90 10.8 108.5)">Date</text>
<text x="107.7" y="111.2">120</text>
<text x="11" y="127.5" transform="rotate(90 11 127.5)">Revised By</text>
<text x="3.5" y="230" transform="rotate(90 3.5 230)">SCALE: NTS</text>
<text x="7.2" y="231.2" transform="rotate(90 7.2 231.2)">DWG NO:-NIHVA/21-22/CLT/0372</text>
<text x="10.8" y="230.3" transform="rotate(90 10.8 230.3)">PRODUCT - FLIP FLAP DOOR</text>
<text x="14.4" y="230.3" transform="rotate(90 14.4 230.3)">LOCATION - PUNE</text>
<text x="18" y="230.4" transform="rotate(90 18 230.4)">CLIENT - RBCC</text>
<text x="57.2" y="228.6" transform="rotate(90 57.2 228.6)">LEAF THICKNESS : 40 MM</text>
<text x="61.1" y="228.6" transform="rotate(90 61.1 228.6)">LEAF FINISH : PE / PCGI</text>
<text x="67.7" y="249.6" transform="rotate(90 67.7 249.6)">2.All Civil work will be in client scope</text>
<text x="71.5" y="249.6" transform="rotate(90 71.5 249.6)">1.All dimension are in mm</text>
<text x="75.3" y="249.6" transform="rotate(90 75.3 249.6)">Note:</text>
<text x="3.5" y="252.7" transform="rotate(90 3.5 252.7)">SCALE:--</text>
<text x="3.5" y="265.3" transform="rotate(90 3.5 265.3)">1:1</text>
<text x="3.5" y="271" transform="rotate(90 3.5 271)">SHEET: 01 OF 01</text>
<text x="7.2" y="280" transform="rotate(90 7.2 280)">REV- 0</text>
</g>
<g font-size="2.1">
<text x="21.3" y="197.9" transform="rotate(90 21.3 197.9)">NAME</text>
<text x="21.1" y="211.1" transform="rotate(90 21.1 211.1)">DATE</text>
<text x="21.3" y="221.4" transform="rotate(90 21.3 221.4)">SIGN</text>
<text x="21" y="262.6" transform="rotate(90 21 262.6)">Website:- www.nihva.com</text>
<text x="22.9" y="265" transform="rotate(90 22.9 265)">Email:- info@nihva.com</text>
<text x="25" y="266.3" transform="rotate(90 25 266.3)">Tel : 020 66304033</text>
</g>
<g font-size="1.9">
<text x="11.3" y="187.2" transform="rotate(90 11.3 187.2)">APPRD.</text>
<text x="14.9" y="187.1" transform="rotate(90 14.9 187.1)">CHECK</text>
<text x="18.1" y="187.2" transform="rotate(90 18.1 187.2)">DRAWN</text>
<text x="18.1" y="197.1" transform="rotate(90 18.1 197.1)">SUJATA</text>
<text x="11.3" y="198.5" transform="rotate(90 11.3 198.5)">P.J</text>
<text x="14.5" y="198.4" transform="rotate(90 14.5 198.4)">G.P</text>
<text x="11.3" y="209.6" transform="rotate(90 11.3 209.6)">22-03-2022</text>
<text x="14.9" y="209.6" transform="rotate(90 14.9 209.6)">22-03-2022</text>
<text x="18.5" y="209.6" transform="rotate(90 18.5 209.6)">22-03-2022</text>
</g>
<g font-size="1.8">
<text x="34.5" y="189.1" transform="rotate(90 34.5 189.1)">This drawing &amp; design is the property of NIHVA TECHNOLOGIES. Not to be sold or copied to any other concern.</text>
<text x="3.8" y="193.4" transform="rotate(90 3.8 193.4)">ALL DIMENSION ARE IN mm</text>
</g>
<text font-size="1.7" x="7.5" y="187.2" transform="rotate(90 7.5 187.2)">If any queries contact : design@nihva.com</text>
</svg>
